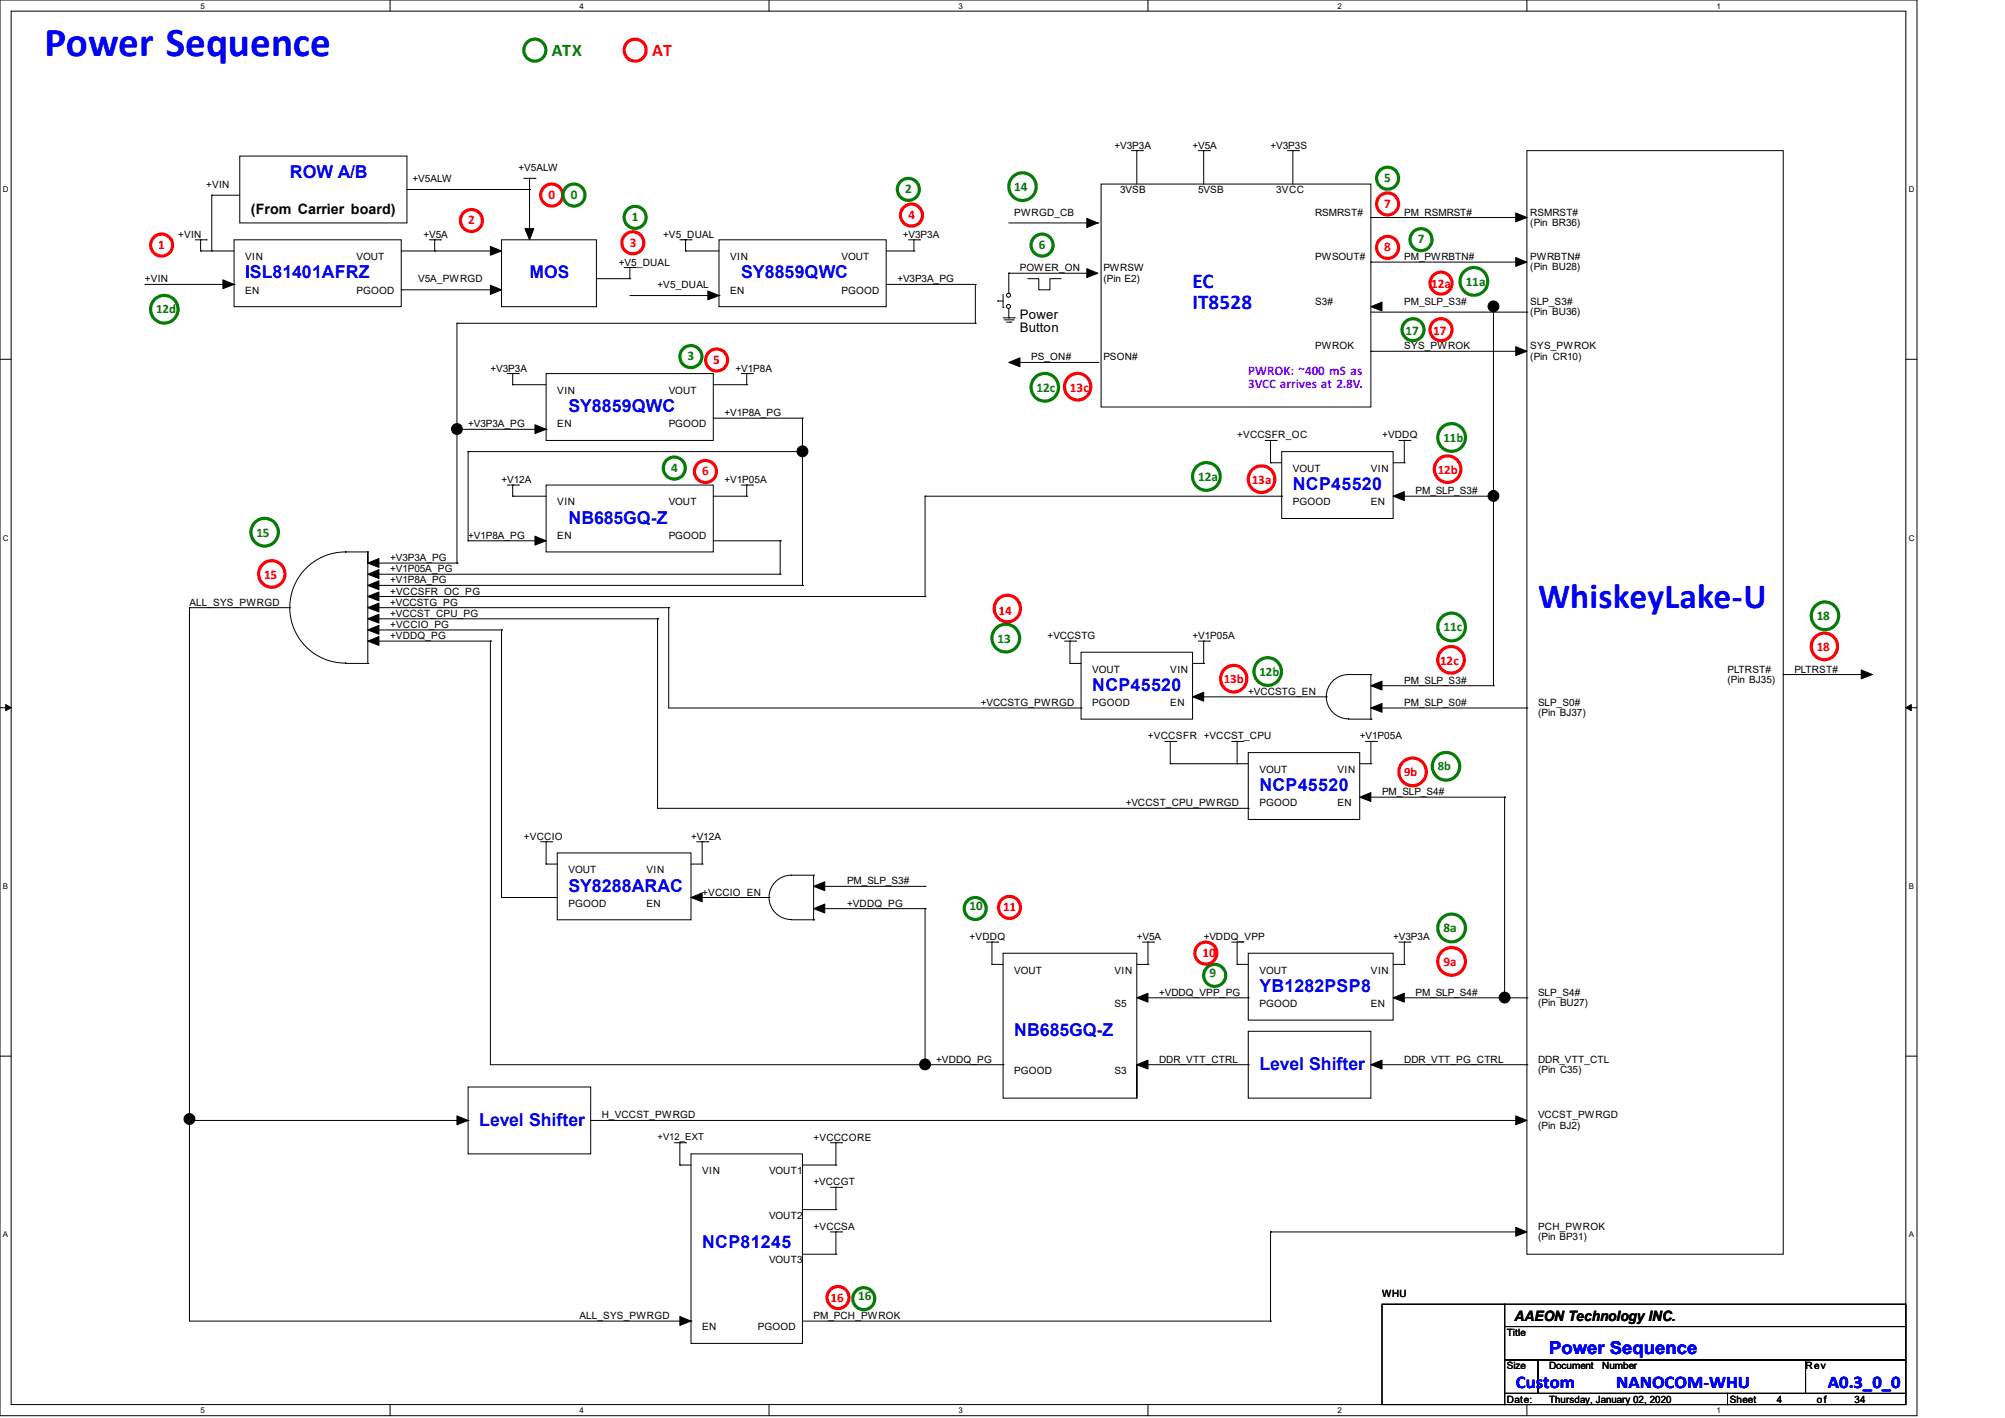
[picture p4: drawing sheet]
<svg xmlns="http://www.w3.org/2000/svg" width="297mm" height="210mm" viewBox="0 0 297 210" stroke-linecap="round" stroke-linejoin="round" font-family="sans-serif">
<path d="M0 0h284v209.7h-284zM1.7 1.7h280.6v206.3h-280.6z" fill="none" stroke="#000" stroke-width=".15"/>
<g fill="#fff">
<path d="M29.7 .2h.6v1.3h-.6z"/>
<path d="M29.7 208.2h.6v1.3h-.6z"/>
</g>
<path d="M57.8 0v1.7M57.8 208v1.7" fill="none" stroke="#000" stroke-width=".15"/>
<g fill="#fff">
<path d="M85.9 .2h.5v1.3h-.5z"/>
<path d="M85.9 208.2h.5v1.3h-.5z"/>
</g>
<path d="M113.9 0v1.7M113.9 208v1.7" fill="none" stroke="#000" stroke-width=".15"/>
<g fill="#fff">
<path d="M142 .2h.6v1.3h-.6z"/>
<path d="M142 208.2h.6v1.3h-.6z"/>
</g>
<path d="M170.1 0v1.7M170.1 208v1.7" fill="none" stroke="#000" stroke-width=".15"/>
<g fill="#fff">
<path d="M198.1 .2h.6v1.3h-.6z"/>
<path d="M198.1 208.2h.6v1.3h-.6z"/>
</g>
<path d="M226.2 0v1.7M226.2 208v1.7" fill="none" stroke="#000" stroke-width=".15"/>
<g fill="#fff">
<path d="M254.3 .2h.5v1.3h-.5z"/>
<path d="M254.3 208.2h.5v1.3h-.5z"/>
<path d="M.4 27.4h.8v1.3h-.8z"/>
<path d="M282.7 27.4h.8v1.3h-.8z"/>
<path d="M.4 79h.8v1.3h-.8z"/>
<path d="M282.7 79h.8v1.3h-.8z"/>
</g>
<path d="M0 53.2h1.7M282.3 53.2h1.7" fill="none" stroke="#000" stroke-width=".15"/>
<g fill="#fff">
<path d="M.4 130.6h.7v1.3h-.7z"/>
<path d="M282.7 130.6h.8v1.3h-.8z"/>
</g>
<path d="M0 104.8h1.7M282.3 104.8h1.7" fill="none" stroke="#000" stroke-width=".15"/>
<path d="M.8 104.4l.9 .4-.9 .4zM282.3 104.8l.8-.4v.8z" fill="#000" stroke="#000" stroke-width=".15"/>
<g fill="#fff">
<path d="M.4 182.2h.7v1.3h-.7z"/>
<path d="M282.7 182.2h.8v1.3h-.8z"/>
</g>
<g fill="none" stroke="#000" stroke-width=".15">
<path d="M28.9 35.5h1.7M29.7 35.5h.1M29.7 37.2h.1M29.7 35.5v1.7M29.7 37.2h5M30.6 35.5h.1M31.4 28.9h.1M31.4 37.2h.1M31.4 28.9h4.1M31.4 28.9v8.3M34.7 35.5h24.7v9.9h-24.7zM35.5 23.1h24.8v9.9h-24.8z"/>
<path d="M59.4 37.2h13.2M60.3 28.1h18.1M63.6 35.5h1.6M64.4 37.2h.1M64.4 35.5h.1M64.4 35.5v1.7M65.2 35.5h.1M74.3 35.5h14v9.9h-14zM77.6 26.4h1.6M78.4 28.1h.1M78.4 26.4h.1M78.4 26.4v7.5"/>
<path d="M79.2 26.4h.1M92.5 39.6h1.6M93.3 39.6h.1M93.3 39.6v1.7M94.1 39.6h.1M100.7 35.5h1.7M101.6 35.5h.1M101.6 37.2h.1M101.6 37.2h4.9M101.6 35.5v1.7M102.4 35.5h.1M106.5 35.5h24.8v9.9h-24.8z"/>
<path d="M131.3 37.2h4.1M134.6 35.5h1.6M135.4 37.2h.1M135.4 35.5h.1M135.4 35.5v1.7M136.2 35.5h.1M149.4 33h13.2M162.6 33h.1M163.1 27.3h40v33h-40zM167.6 22.3h1.6M168.4 22.3h.1M168.4 22.3v5"/>
<path d="M169.2 22.3h.1M177.5 22.3h1.7M178.3 22.3h.1M178.3 22.3v5M179.2 22.3h.1M190.7 22.3h1.7M191.5 22.3h.1M191.5 22.3v5M192.4 22.3h.1M203.1 32.2h.1M203.1 38.8h.1M203.1 32.2h23.1"/>
<path d="M203.1 38.8h23.1M226.2 22.3h38v163.5h-38zM21.5 42.1h13.2M34.7 42.1h.1M59.4 42.9h.1M59.4 42.9h13.2M67.7 47.9h.1M67.7 47.9v35.5M67.7 47.9h76.8M75.1 55.3h1.7M75.9 55.3h.1M75.9 57h.1"/>
<path d="M75.9 57h5M75.9 55.3v1.7M76.8 55.3h.1M80.9 55.3h24.8v9.9h-24.8zM88.3 41.3h5M93.3 41.3h.1M93.3 43.8h13.2M105.7 57h4.9M106.5 43.8h.1M109.8 55.3h1.7M110.6 57h.1M110.6 55.3h.1"/>
<path d="M110.6 55.3v1.7M111.5 55.3h.1M131.3 42.1h13.2M144.5 42.1h.1M144.5 47.9h.1M144.5 42.1v5.8M147.8 44.6h.1M147.8 44.6h.8M148.6 45.6h.1M148.6 47.1h1.6M148.6 43.6v2M148.8 47.4h1.3"/>
<path d="M149.1 47.7h.6M149.4 40.5h.1M149.4 47.1h.1M149.4 40.5v2.9M149.4 45.7v1.4M149.4 40.5h12.7M149.7 47.7h.1M150.1 47.4h.1M150.2 47.1h.1M151.1 53.7h11.5M152.2 41.3h1.7v1.6h1.6v-1.6h1.7M162.6 53.7h.1"/>
<path d="M203.1 52h.1M203.1 46.2h23.1M203.1 52h23.1M221.2 45.4h.1M221.2 45.4v56.2M226.2 46.2h.1M67.7 63.6h13.2M69.3 66.9h.1M69.3 66.9h49.6M69.3 66.9v13.2M75.1 71.8h1.7M75.9 71.8h.1"/>
<path d="M75.9 73.5h.1M75.9 73.5h5M75.9 71.8v1.7M76.8 71.8h.1M80.9 71.8h24.8v9.9h-24.8zM80.9 63.6h.1M105.7 73.5h4.9M105.7 61.9h13.2M109.8 71.8h1.7M110.6 73.5h.1M110.6 71.8h.1M110.6 71.8v1.7"/>
<path d="M111.5 71.8h.1M118.9 61.9h.1M118.9 61.9v24.8M137 73.5h.1M137 73.5h52.9M137 73.5v14.8M187.4 65.2h1.7M188.2 65.2h.1M188.2 68.5h.1M188.2 68.5h1.7M188.2 65.2v3.3M189.1 65.2h.1"/>
<path d="M189.9 66.9h16.5v9.9h-16.5zM189.9 73.5h.1M206.4 73.5h14.8M206.4 68.5h1.6M207.2 65.2h1.7M208 68.5h.1M208 65.2h.1M208 65.2v3.3M208.9 65.2h.1M221.2 73.5h.1M28.1 90h.1M28.1 90h14.8"/>
<path d="M28.1 90v105.7h74.3M42.9 90h.1M51.2 98.3h3.3M54.5 81.7h-3.3h.1a8.2 8.2 0 0 0-8.4 8.3 8.2 8.2 0 0 0 8.4 8.2h-.1M54.5 81.7h.1M54.5 98.3h.1M54.5 88.3h82.5M54.5 81.7v16.6M56.1 95h16.5M56.1 90h43M56.1 91.7h41.3M56.1 93.3h18.2"/>
<path d="M56.1 86.7h62.8M56.1 83.4h11.6M56.1 85h59.5M67.7 83.4h.1M69.3 80.1h.1M69.3 80.1h11.6M72.6 95h.1M72.6 95v62.7h76M74.3 93.3h.1M74.3 93.3v39.6M97.4 91.7h.1M97.4 91.7v28h87.5"/>
<path d="M99.1 90h.1M99.1 90v14.9h61M105.7 80.1h9.9M115.6 85h.1M115.6 80.1h.1M115.6 80.1v4.9M118.9 86.7h.1M137 88.3h.1M157.7 95h1.6M158.5 95h.1M158.5 98.3h.1M158.5 98.3h1.6"/>
<path d="M158.5 95v3.3M159.3 95h.1M160.1 96.6h16.6v9.9h-16.6zM176.7 98.3h1.6M177.5 95h1.7M178.3 98.3h.1M178.3 95h.1M178.3 95v3.3M179.2 95h.1M203.1 99.9h-3.3a3.3 3.3 0 0 0-3.3 3.3 3.3 3.3 0 0 0 3.3 3.3M203.1 99.9h.1M203.1 99.9v6.6"/>
<path d="M264.2 99.9h.1M264.2 99.9h12.7M160.1 104.9h.1M172.6 109.8h1.6M173.4 109.8h.1M173.4 113.1h.1M173.4 113.1h11.5M173.4 109.8v3.3M174.2 109.8h.1M178.3 103.2h18.2M182.5 109.8h1.6M183.3 109.8h.1"/>
<path d="M183.3 113.1h.1M183.3 109.8v3.3M184.1 109.8h.1M184.9 111.5h16.5v9.9h-16.5zM184.9 119.7h.1M196.5 103.2h.1M199.8 106.5h3.3M201.4 113.1h1.7M202.3 109.8h1.6M203.1 106.5h.1M203.1 113.1h.1M203.1 109.8h.1"/>
<path d="M203.1 104.9h23.1M203.1 101.6h18.1M203.1 109.8v3.3M203.1 118.1h19.8M203.9 109.8h.1M221.2 101.6h.1M222.9 118.1h.1M222.9 118.1v29.7M226.2 104.9h.1M74.3 132.9h.1M74.3 132.9h8.2M80.1 124.7h1.6"/>
<path d="M80.9 124.7h.1M80.9 128h.1M80.9 128h1.6M80.9 124.7v3.3M81.7 124.7h.1M82.5 126.3h19.9v9.9h-19.9zM102.4 128h1.6M102.4 132.9h11.5M103.2 124.7h1.7M104 128h.1M104 124.7h.1M104 124.7v3.3"/>
<path d="M104.9 124.7h.1M113.9 132.9h.1M117.2 136.2h3.3M120.5 129.6h-3.3a3.3 3.3 0 0 0-3.3 3.3 3.3 3.3 0 0 0 3.3 3.3M120.5 129.6h.1M120.5 136.2h.1M120.5 134.6h16.5M120.5 131.3h16.5M120.5 129.6v6.6M137 134.6h.1M137 131.3h.1M137 134.6v23.1"/>
<path d="M146.1 139.5h1.7M146.9 139.5h.1M146.9 139.5v3.3M147.8 139.5h.1M169.2 139.5h1.7M170.1 139.5h.1M170.1 139.5v3.3M170.9 139.5h.1M182.5 139.5h1.6M183.3 139.5h.1M183.3 139.5v3.3M184.1 139.5h.1"/>
<path d="M207.2 139.5h1.7M208 139.5h.1M208 139.5v3.3M208.9 139.5h.1M0 156.4h1.7M146.9 142.8h.1M146.9 142.8h1.7M148.6 141.2h19.8v21.4h-19.8zM148.6 157.7h.1M168.4 142.8h1.7M170.1 142.8h.1M170.1 147.8h14.8"/>
<path d="M170.1 157.7h14.8M183.3 142.8h.1M183.3 142.8h1.6M184.9 141.2h21.5v9.9h-21.5zM184.9 152.7h18.2v9.9h-18.2zM184.9 147.8h.1M184.9 157.7h.1M203.1 157.7h23.1M206.4 142.8h1.6M206.4 147.8h19.8M208 142.8h.1M226.2 147.8h.1"/>
<path d="M226.2 157.7h.1M282.3 156.4h1.7M28.1 165.9h41.2M69.3 161h18.2v9.9h-18.2zM69.3 165.9h.1M87.5 165.9h137M99.9 169.2h1.7M100.7 172.6h.1M100.7 169.2h.1M100.7 172.6h1.7M100.7 169.2v3.4M101.6 169.2h.1"/>
<path d="M102.4 170.9h16.5v28.1h-16.5zM118.9 172.6h4.9M118.9 179.2h4.9M123 169.2h1.7M123 175.9h1.7M123.8 169.2h.1M123.8 172.6h.1M123.8 179.2h.1M123.8 175.9h.1M123.8 169.2v3.4M123.8 175.9v3.3M124.7 169.2h.1"/>
<path d="M124.7 175.9h.1M224.5 165.9h.1M102.4 195.7h.1M118.9 195.7h69.3M118.9 185.8h4.9M123 182.5h1.7M123.8 182.5h.1M123.8 185.8h.1M123.8 182.5v3.3M124.7 182.5h.1M188.2 182.5h.1M188.2 195.7h.1"/>
<path d="M188.2 182.5v13.2M188.2 182.5h36.3M204.7 193.2h18.2v14.8h-18.2zM222.9 193.2h59.4v3.3h-59.4zM222.9 196.5h59.4v4.9h-59.4zM222.9 201.4h4.9v5h-4.9zM222.9 206.4h33v1.6h-33zM227.8 201.4h39.7v5h-39.7zM255.9 206.4h26.4v1.6h-26.4zM267.5 201.4h14.8v5h-14.8z"/>
<circle cx="149.4" cy="45.4" r=".3"/>
<circle cx="149.4" cy="43.7" r=".3"/>
</g>
<g fill="#000" stroke="#000" stroke-width=".15">
<path d="M72.6 36.5l1.7 .7-1.7 .6z" fill-rule="evenodd"/>
<path d="M77.8 33.9h1.3l-.7 1.6z" fill-rule="evenodd"/>
<path d="M161 32.3l1.6 .7-1.6 .7z" fill-rule="evenodd"/>
<path d="M224.5 31.5l1.7 .7-1.7 .7z" fill-rule="evenodd"/>
<path d="M224.5 38.1l1.7 .7-1.7 .7z" fill-rule="evenodd"/>
<path d="M33 41.4l1.7 .7-1.7 .7z" fill-rule="evenodd"/>
<path d="M72.6 42.2l1.7 .7-1.7 .7z" fill-rule="evenodd"/>
<path d="M104.9 43.1l1.6 .7-1.6 .6z" fill-rule="evenodd"/>
<path d="M149.4 53.7l1.7-.7v1.3z" fill-rule="evenodd"/>
<path d="M161 39.8l1.6 .7-1.6 .6z" fill-rule="evenodd"/>
<path d="M203.1 45.4l1.6-.7v1.4z" fill-rule="evenodd"/>
<path d="M224.5 51.4l1.7 .6-1.7 .7z" fill-rule="evenodd"/>
<path d="M79.2 62.9l1.7 .7-1.7 .6z" fill-rule="evenodd"/>
<path d="M206.4 73.5l1.6-.7v1.3z" fill-rule="evenodd"/>
<path d="M54.5 88.3l1.6-.6v1.3z" fill-rule="evenodd"/>
<path d="M54.5 90l1.6-.7v1.3z" fill-rule="evenodd"/>
<path d="M54.5 91.7l1.6-.7v1.3z" fill-rule="evenodd"/>
<path d="M54.5 93.3l1.6-.7v1.3z" fill-rule="evenodd"/>
<path d="M54.5 86.7l1.6-.7v1.3z" fill-rule="evenodd"/>
<path d="M54.5 85l1.6-.6v1.3z" fill-rule="evenodd"/>
<path d="M54.5 81.7v1.7l1.6-.7v1.3l-1.6-.6z" fill-rule="evenodd"/>
<path d="M54.5 95l1.6-.7v1.3z" fill-rule="evenodd"/>
<path d="M79.2 79.4l1.7 .7-1.7 .6z" fill-rule="evenodd"/>
<path d="M275.7 99.2l1.7 .7-1.7 .6z" fill-rule="evenodd"/>
<path d="M176.7 103.2l1.6-.7v1.3z" fill-rule="evenodd"/>
<path d="M201.4 118.1l1.7-.7v1.3z" fill-rule="evenodd"/>
<path d="M203.1 104.9l1.6-.7v1.3z" fill-rule="evenodd"/>
<path d="M203.1 101.6l1.6-.7v1.3z" fill-rule="evenodd"/>
<path d="M102.4 132.9l1.6-.7v1.4z" fill-rule="evenodd"/>
<path d="M120.5 134.6l1.7-.7v1.3z" fill-rule="evenodd"/>
<path d="M120.5 131.3l1.7-.7v1.3z" fill-rule="evenodd"/>
<path d="M168.4 147.8l1.7-.7v1.3z" fill-rule="evenodd"/>
<path d="M203.1 157.7l1.6-.7v1.3z" fill-rule="evenodd"/>
<path d="M206.4 147.8l1.6-.7v1.3z" fill-rule="evenodd"/>
<path d="M67.7 165.3l1.6 .6-1.6 .7z" fill-rule="evenodd"/>
<path d="M168.4 157.7l1.7-.7v1.3l-1.7-.6v4.9z" fill-rule="evenodd"/>
<path d="M224.5 165.3l1.7 .6-1.7 .7z" fill-rule="evenodd"/>
<path d="M100.7 195l1.7 .7-1.7 .6z" fill-rule="evenodd"/>
<path d="M224.5 181.8l1.7 .7-1.7 .6z" fill-rule="evenodd"/>
<circle cx="221.2" cy="45.4" r=".8"/>
<circle cx="67.7" cy="63.5" r=".8"/>
<circle cx="118.9" cy="66.8" r=".8"/>
<circle cx="221.2" cy="73.4" r=".8"/>
<circle cx="137" cy="157.6" r=".8"/>
<circle cx="222.9" cy="147.7" r=".8"/>
<circle cx="28.1" cy="165.7" r=".8"/>
</g>
<g fill="none" stroke="#f00" stroke-width=".47">
<circle cx="94.1" cy="7.4" r="1.63"/>
<circle cx="23.9" cy="36.3" r="1.63"/>
<circle cx="69.8" cy="32.7" r="1.63"/>
<circle cx="81.7" cy="28.9" r="1.63"/>
<circle cx="93.7" cy="36" r="1.63"/>
<circle cx="135" cy="31.9" r="1.63"/>
<circle cx="205.5" cy="36.6" r="1.63"/>
<circle cx="205.5" cy="30.2" r="1.63"/>
<circle cx="106.2" cy="53.3" r="1.63"/>
<circle cx="159.6" cy="57.3" r="1.96"/>
<circle cx="213.5" cy="41.9" r="1.63"/>
<circle cx="213.5" cy="48.8" r="1.63"/>
<circle cx="104.5" cy="69.8" r="1.63"/>
<circle cx="186.9" cy="71" r="1.97"/>
<circle cx="214.4" cy="69.5" r="1.97"/>
<circle cx="40.2" cy="85" r="1.96"/>
<circle cx="149.2" cy="90.1" r="1.96"/>
<circle cx="214.9" cy="97.7" r="1.97"/>
<circle cx="270.2" cy="95.7" r="1.96"/>
<circle cx="182.7" cy="100.5" r="1.96"/>
<circle cx="209.2" cy="114.3" r="2.04"/>
<circle cx="149.5" cy="134.4" r="1.63"/>
<circle cx="178.6" cy="141.2" r="1.63"/>
<circle cx="215" cy="142.4" r="2.05"/>
<circle cx="124.1" cy="192.2" r="1.63"/>
</g>
<g fill="none" stroke="#008000" stroke-width=".47">
<circle cx="79.2" cy="7.4" r="1.63"/>
<circle cx="85" cy="28.9" r="1.63"/>
<circle cx="94.1" cy="32.2" r="1.63"/>
<circle cx="134.6" cy="28" r="1.63"/>
<circle cx="151.5" cy="27.6" r="2.04"/>
<circle cx="154.4" cy="36.3" r="1.63"/>
<circle cx="205.5" cy="26.4" r="1.63"/>
<circle cx="210.5" cy="35.5" r="1.63"/>
<circle cx="24.3" cy="45.8" r="2.04"/>
<circle cx="102.3" cy="52.8" r="1.63"/>
<circle cx="154.8" cy="57.4" r="2.04"/>
<circle cx="209.3" cy="48.8" r="1.63"/>
<circle cx="218.3" cy="41.7" r="2.05"/>
<circle cx="39.2" cy="78.8" r="2.04"/>
<circle cx="99.9" cy="69.3" r="1.63"/>
<circle cx="178.7" cy="70.6" r="2.05"/>
<circle cx="215" cy="64.8" r="2.05"/>
<circle cx="149" cy="94.5" r="2.05"/>
<circle cx="187.8" cy="99.5" r="2.04"/>
<circle cx="215" cy="92.9" r="2.05"/>
<circle cx="270.3" cy="91.2" r="2.04"/>
<circle cx="214.2" cy="113.5" r="2.04"/>
<circle cx="144.5" cy="134.6" r="1.63"/>
<circle cx="215" cy="137.4" r="2.05"/>
<circle cx="179.9" cy="144.5" r="1.63"/>
<circle cx="128" cy="192.3" r="1.63"/>
</g>
<text font-size="6.1" fill="#00f" x="6.6" y="8.3">Power Sequence</text>
<text font-size="5.2" fill="#00f" x="227.8" y="90">WhiskeyLake-U</text>
<g font-size="3.1" fill="#00f">
<text x="176.7" y="42.6">EC</text>
<text x="176.7" y="45.7">IT8528</text>
</g>
<text font-size="2.6" fill="#008000" x="81.7" y="8.3">ATX</text>
<text font-size="2.6" fill="#f00" x="96.6" y="8.3">AT</text>
<g font-size="2.6" fill="#00f">
<text x="42.9" y="26.4">ROW A/B</text>
<text x="36.3" y="41.2">ISL81401AFRZ</text>
<text x="78.4" y="41.2">MOS</text>
<text x="109.8" y="41.2">SY8859QWC</text>
<text x="84.2" y="61">SY8859QWC</text>
<text x="84.2" y="77.6">NB685GQ-Z</text>
<text x="191.5" y="72.6">NCP45520</text>
<text x="161.8" y="102.3">NCP45520</text>
<text x="186.6" y="117.2">NCP45520</text>
<text x="84.2" y="132">SY8288ARAC</text>
<text x="186.6" y="146.9">YB1282PSP8</text>
<text x="150.2" y="153.5">NB685GQ-Z</text>
<text x="186.6" y="158.5">Level Shifter</text>
<text x="71" y="166.7">Level Shifter</text>
<text x="104" y="184.9">NCP81245</text>
<text x="229.5" y="200.5">Power Sequence</text>
<text x="224.5" y="205.6">Custom</text>
<text x="239.4" y="205.6">NANOCOM-WHU</text>
<text x="270.8" y="205.6">A0.3_0_0</text>
</g>
<g font-size="2.1">
<text x="37.2" y="31.7">(From Carrier board)</text>
<text x="224.4" y="195.6">AAEON Technology INC.</text>
</g>
<g font-size="1.9" fill="#f00">
<text x="81.2" y="29.4">0</text>
<text x="69.3" y="33.2">2</text>
<text x="134.6" y="32.4">4</text>
<text x="205.1" y="30.8">7</text>
<text x="23.5" y="36.9">1</text>
<text x="93.3" y="36.5">3</text>
<text x="205.1" y="37.2">8</text>
<text x="212" y="42.6">12a</text>
<text x="105.7" y="53.9">5</text>
<text x="212.3" y="49.6">17</text>
<text x="158.5" y="58">13c</text>
<text x="104" y="70.4">6</text>
<text x="185.4" y="71.7">13a</text>
<text x="213" y="70.2">12b</text>
<text x="39.1" y="85.7">15</text>
<text x="147.9" y="91">14</text>
<text x="181.3" y="101.2">13b</text>
<text x="213.3" y="98.5">12c</text>
<text x="269.1" y="96.5">18</text>
<text x="208" y="114.9">9b</text>
<text x="148.6" y="134.9">11</text>
<text x="178.1" y="141.7">10</text>
<text x="213.8" y="143">9a</text>
<text x="123" y="192.9">16</text>
</g>
<g font-size="1.9" fill="#008000">
<text x="84.5" y="29.4">0</text>
<text x="134.1" y="28.6">2</text>
<text x="150.2" y="28.3">14</text>
<text x="205.1" y="27">5</text>
<text x="93.6" y="32.7">1</text>
<text x="153.9" y="36.9">6</text>
<text x="210" y="36">7</text>
<text x="23.1" y="46.4">12d</text>
<text x="217.1" y="42.3">11a</text>
<text x="101.9" y="53.4">3</text>
<text x="208.2" y="49.6">17</text>
<text x="153.5" y="58">12c</text>
<text x="213.8" y="65.4">11b</text>
<text x="99.4" y="69.9">4</text>
<text x="177.5" y="71.2">12a</text>
<text x="38" y="79.5">15</text>
<text x="147.8" y="95.2">13</text>
<text x="213.8" y="93.5">11c</text>
<text x="269.1" y="91.9">18</text>
<text x="186.6" y="100.1">12b</text>
<text x="213" y="114">8b</text>
<text x="143.6" y="134.8">10</text>
<text x="213.8" y="138.1">8a</text>
<text x="179.2" y="144.7">9</text>
<text x="127.1" y="192.6">16</text>
</g>
<g font-size="1.9">
<text x="151.1" y="47.2">Power</text>
<text x="151.1" y="49.2">Button</text>
</g>
<g font-size="1.9" fill="#8000ff">
<text x="184.9" y="55.5">PWROK: ~400 mS as</text>
<text x="184.9" y="57.5">3VCC arrives at 2.8V.</text>
</g>
<g font-size="1.5">
<text x="165.1" y="22">+V3P3A</text>
<text x="176.7" y="22">+V5A</text>
<text x="188.2" y="22">+V3P3S</text>
<text x="30.6" y="27.8">+VIN</text>
<text x="61.1" y="27">+V5ALW</text>
<text x="76.8" y="25.3">+V5ALW</text>
<text x="165.9" y="28.6">3VSB</text>
<text x="177.5" y="28.6">5VSB</text>
<text x="189.1" y="28.6">3VCC</text>
<text x="26.4" y="35.2">+VIN</text>
<text x="62.7" y="35.2">+V5A</text>
<text x="98.3" y="35.2">+V5_DUAL</text>
<text x="133.7" y="35.2">+V3P3A</text>
<text x="150.2" y="31.9">PWRGD_CB</text>
<text x="194.8" y="31.9">RSMRST#</text>
<text x="208" y="31.9">PM_RSMRST#</text>
<text x="226.7" y="31.9">RSMRST#</text>
<text x="226.7" y="33.4">(Pin BR36)</text>
<text x="21.5" y="41.8">+VIN</text>
<text x="36.3" y="38.5">VIN</text>
<text x="52.8" y="38.5">VOUT</text>
<text x="61.9" y="41.8">V5A_PWRGD</text>
<text x="91.7" y="39.3">+V5_DUAL</text>
<text x="108.2" y="38.5">VIN</text>
<text x="124.7" y="38.5">VOUT</text>
<text x="132.9" y="41.8">+V3P3A_PG</text>
<text x="151.1" y="40.2">POWER_ON</text>
<text x="163.4" y="40.2">PWRSW</text>
<text x="163.4" y="41.7">(Pin E2)</text>
<text x="194.8" y="38.5">PWSOUT#</text>
<text x="208" y="38.5">PM_PWRBTN#</text>
<text x="226.7" y="38.5">PWRBTN#</text>
<text x="226.7" y="40">(Pin BU28)</text>
<text x="36.3" y="43.5">EN</text>
<text x="52.8" y="43.5">PGOOD</text>
<text x="97.4" y="42.6">+V5_DUAL</text>
<text x="108.2" y="43.5">EN</text>
<text x="124.7" y="43.5">PGOOD</text>
<text x="194.8" y="45.1">S3#</text>
<text x="208" y="45.1">PM_SLP_S3#</text>
<text x="226.7" y="45.1">SLP_S3#</text>
<text x="226.7" y="46.7">(Pin BU36)</text>
<text x="152.7" y="53.4">PS_ON#</text>
<text x="163.4" y="53.4">PSON#</text>
<text x="194.8" y="51.7">PWROK</text>
<text x="208" y="51.7">SYS_PWROK</text>
<text x="226.7" y="51.7">SYS_PWROK</text>
<text x="226.7" y="53.3">(Pin CR10)</text>
<text x="72.6" y="55">+V3P3A</text>
<text x="82.5" y="58.3">VIN</text>
<text x="99.1" y="58.3">VOUT</text>
<text x="109" y="55">+V1P8A</text>
<text x="69.3" y="63.3">+V3P3A_PG</text>
<text x="82.5" y="63.3">EN</text>
<text x="99.1" y="63.3">PGOOD</text>
<text x="107.3" y="61.6">+V1P8A_PG</text>
<text x="183.3" y="64.9">+VCCSFR_OC</text>
<text x="204.7" y="64.9">+VDDQ</text>
<text x="74.3" y="71.5">+V12A</text>
<text x="107.3" y="71.5">+V1P05A</text>
<text x="191.5" y="69.9">VOUT</text>
<text x="203.1" y="69.9">VIN</text>
<text x="82.5" y="74.8">VIN</text>
<text x="99.1" y="74.8">VOUT</text>
<text x="191.5" y="74.8">PGOOD</text>
<text x="203.1" y="74.8">EN</text>
<text x="209.7" y="73.2">PM_SLP_S3#</text>
<text x="57.8" y="83.1">+V3P3A_PG</text>
<text x="69.3" y="79.8">+V1P8A_PG</text>
<text x="82.5" y="79.8">EN</text>
<text x="99.1" y="79.8">PGOOD</text>
<text x="28.1" y="89.7">ALL_SYS_PWRGD</text>
<text x="57.8" y="88.1">+VCCSFR_OC_PG</text>
<text x="57.8" y="89.7">+VCCSTG_PG</text>
<text x="57.8" y="84.8">+V1P05A_PG</text>
<text x="57.8" y="86.4">+V1P8A_PG</text>
<text x="57.8" y="91.4">+VCCST_CPU_PG</text>
<text x="57.8" y="93">+VCCIO_PG</text>
<text x="57.8" y="94.7">+VDDQ_PG</text>
<text x="155.2" y="94.7">+VCCSTG</text>
<text x="176.7" y="94.7">+V1P05A</text>
<text x="161.8" y="99.6">VOUT</text>
<text x="173.4" y="99.6">VIN</text>
<text x="208" y="101.3">PM_SLP_S3#</text>
<text x="255.9" y="99.6">PLTRST#</text>
<text x="255.9" y="101.1">(Pin BJ35)</text>
<text x="265.8" y="99.6">PLTRST#</text>
<text x="145.3" y="104.6">+VCCSTG_PWRGD</text>
<text x="161.8" y="104.6">PGOOD</text>
<text x="173.4" y="104.6">EN</text>
<text x="184.9" y="102.9">+VCCSTG_EN</text>
<text x="208" y="104.6">PM_SLP_S0#</text>
<text x="227.8" y="106.1">(Pin BJ37)</text>
<text x="227.8" y="104.6">SLP_S0#</text>
<text x="170.1" y="109.5">+VCCSFR +VCCST_CPU</text>
<text x="201.4" y="109.5">+V1P05A</text>
<text x="166.8" y="119.4">+VCCST_CPU_PWRGD</text>
<text x="186.6" y="119.4">PGOOD</text>
<text x="186.6" y="114.5">VOUT</text>
<text x="198.1" y="119.4">EN</text>
<text x="198.1" y="114.5">VIN</text>
<text x="204.7" y="117.8">PM_SLP_S4#</text>
<text x="77.6" y="124.4">+VCCIO</text>
<text x="102.4" y="124.4">+V12A</text>
<text x="84.2" y="129.3">VOUT</text>
<text x="95.8" y="129.3">VIN</text>
<text x="125.5" y="131">PM_SLP_S3#</text>
<text x="84.2" y="134.3">PGOOD</text>
<text x="95.8" y="134.3">EN</text>
<text x="104" y="132.6">+VCCIO_EN</text>
<text x="125.5" y="134.3">+VDDQ_PG</text>
<text x="143.6" y="139.2">+VDDQ</text>
<text x="168.4" y="139.2">+V5A</text>
<text x="178.3" y="139.2">+VDDQ_VPP</text>
<text x="206.4" y="139.2">+V3P3A</text>
<text x="150.2" y="144.2">VOUT</text>
<text x="165.1" y="149.1">S5</text>
<text x="165.1" y="144.2">VIN</text>
<text x="171.7" y="147.5">+VDDQ_VPP_PG</text>
<text x="186.6" y="149.1">PGOOD</text>
<text x="186.6" y="144.2">VOUT</text>
<text x="203.1" y="144.2">VIN</text>
<text x="203.1" y="149.1">EN</text>
<text x="209.7" y="147.5">PM_SLP_S4#</text>
<text x="227.8" y="147.5">SLP_S4#</text>
<text x="227.8" y="149">(Pin BU27)</text>
<text x="138.7" y="157.4">+VDDQ_PG</text>
<text x="150.2" y="159">PGOOD</text>
<text x="165.1" y="159">S3</text>
<text x="171.7" y="157.4">DDR_VTT_CTRL</text>
<text x="208" y="157.4">DDR_VTT_PG_CTRL</text>
<text x="227.8" y="157.4">DDR_VTT_CTL</text>
<text x="227.8" y="158.9">(Pin C35)</text>
<text x="89.2" y="165.7">H_VCCST_PWRGD</text>
<text x="227.8" y="165.7">VCCST_PWRGD</text>
<text x="227.8" y="167.2">(Pin BJ2)</text>
<text x="104" y="173.9">VIN</text>
<text x="113.9" y="173.9">VOUT1</text>
<text x="120.5" y="169">+VCCCORE</text>
<text x="120.5" y="175.6">+VCCGT</text>
<text x="113.9" y="180.5">VOUT2</text>
<text x="120.5" y="182.2">+VCCSA</text>
<text x="227.8" y="182.2">PCH_PWROK</text>
<text x="227.8" y="183.7">(Pin BP31)</text>
<text x="113.9" y="187.1">VOUT3</text>
<text x="85.9" y="195.4">ALL_SYS_PWRGD</text>
<text x="104" y="197">EN</text>
<text x="112.3" y="197">PGOOD</text>
<text x="120.5" y="195.4">PM_PCH_PWROK</text>
<text x="204.7" y="192.1">WHU</text>
<text x="223.2" y="197.8">Title</text>
<text x="223.2" y="202.8">Size</text>
<text x="229.5" y="202.8">Document</text>
<text x="237.4" y="202.8">Number</text>
<text x="267.5" y="202.8">Rev</text>
<text x="223.2" y="207.7">Date:</text>
<text x="229.5" y="207.7">Thursday, January 02, 2020</text>
<text x="256.2" y="207.7">Sheet</text>
<text x="263.2" y="207.7">4</text>
<text x="269.1" y="207.7">of</text>
<text x="274.7" y="207.7">34</text>
</g>
<text font-size="1.4" x="97.4" y="168.9">+V12_EXT</text>
<g font-size="1.2">
<text x="29.7" y="1.3">5</text>
<text x="85.9" y="1.3">4</text>
<text x="142" y="1.3">3</text>
<text x="198.1" y="1.3">2</text>
<text x="254.3" y="1.3">1</text>
<text x=".4" y="28.5">D</text>
<text x="282.7" y="28.5">D</text>
<text x=".4" y="80.1">C</text>
<text x="282.7" y="80.1">C</text>
<text x=".4" y="131.7">B</text>
<text x="282.7" y="131.7">B</text>
<text x=".4" y="183.3">A</text>
<text x="282.7" y="183.3">A</text>
<text x="29.7" y="209.3">5</text>
<text x="85.9" y="209.3">4</text>
<text x="142" y="209.3">3</text>
<text x="198.1" y="209.3">2</text>
<text x="254.3" y="209.3">1</text>
</g>
</svg>
